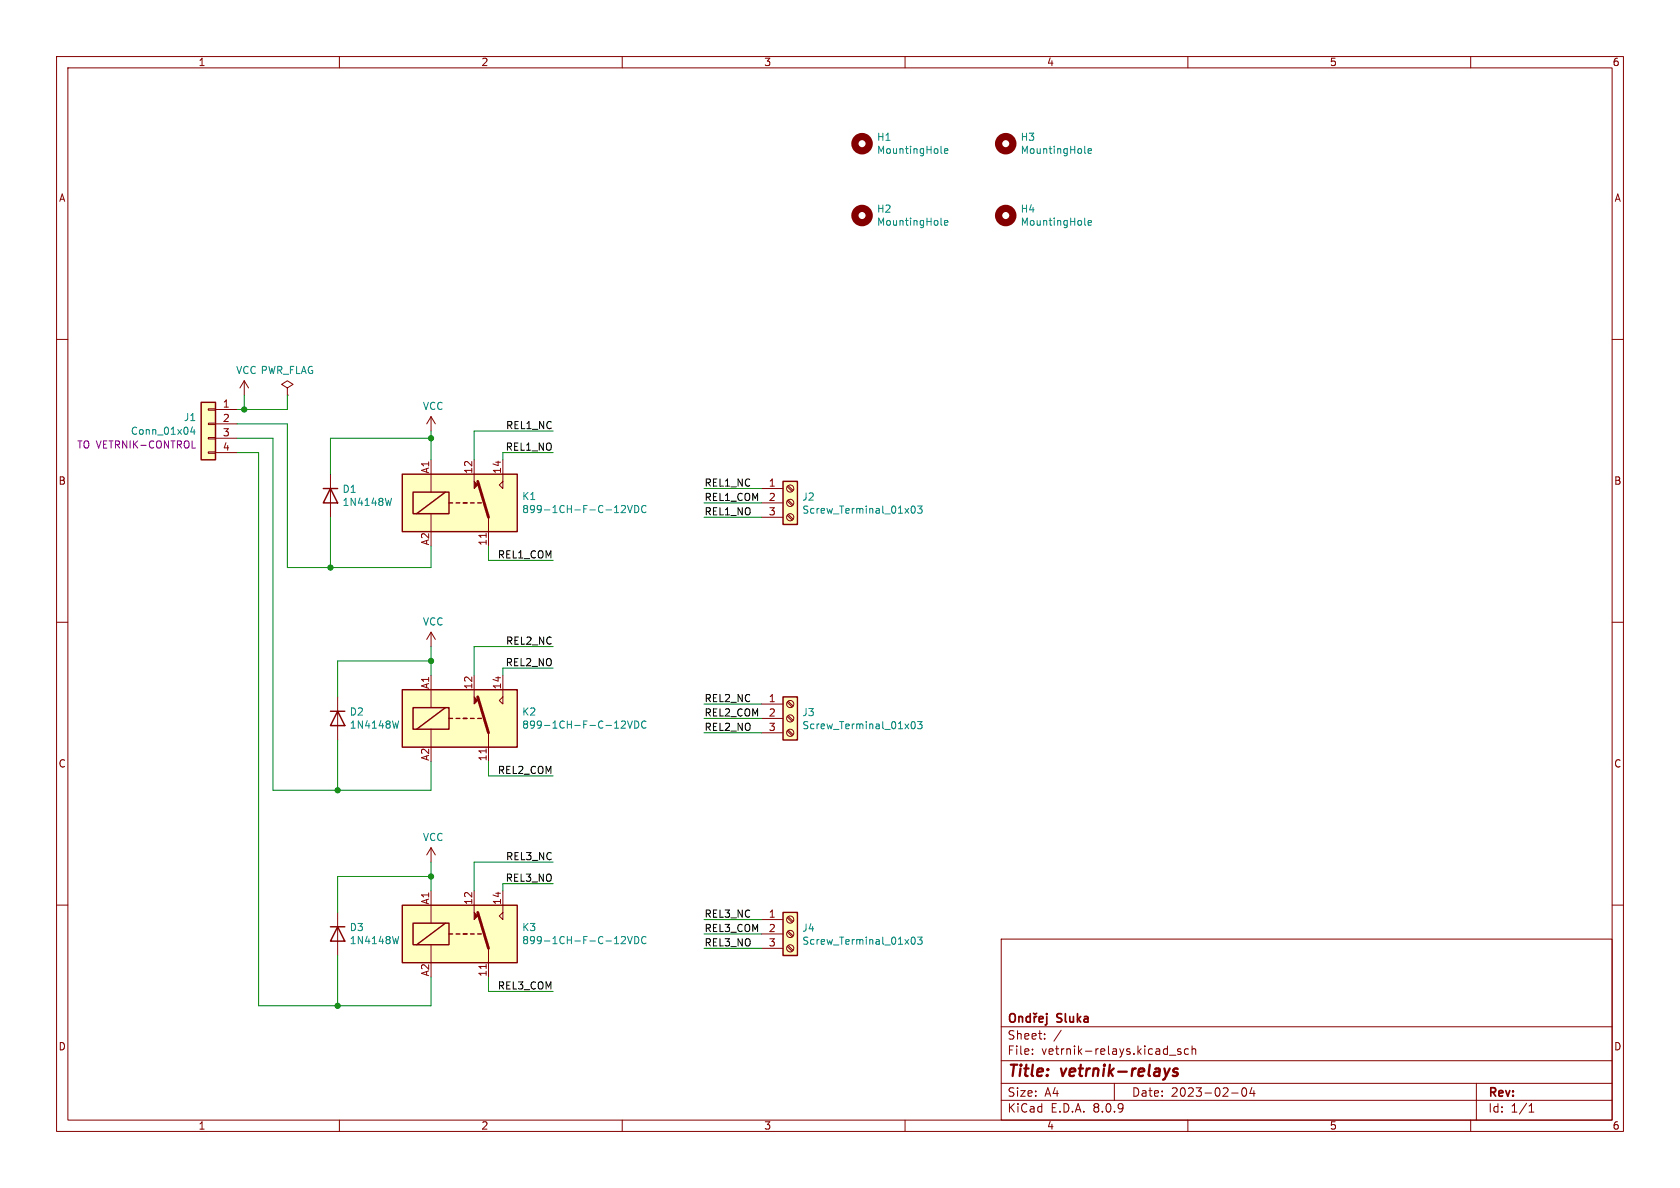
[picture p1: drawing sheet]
<svg xmlns="http://www.w3.org/2000/svg" width="297mm" height="210mm" viewBox="0 0 297 210" stroke-linecap="round" stroke-linejoin="round" font-family="sans-serif">
<g fill="none" stroke="#840000" stroke-width=".18">
<path d="M10 10h277v190h-277zM12 12h273v186h-273zM60 10v2M110 10v2M160 10v2M210 10v2M260 10v2M10 60h2M50.8 68.6l1-.7-1-.6-1 .6 1 .7v1.3M50.8 69.9h.1M285 60h2M10 110h2"/>
<path d="M285 110h2M10 160h2M177 166h108v32h-108zM285 160h2M60 198v2M110 198v2M160 198v2M177 194.5h108M177 191.5h108M177 187.5h108M177 181.5h108M182.5 186.3v.1"/>
<path d="M182.5 185.5v.1M184.7 183.6v.1M184.7 182.8v.1M187.6 182.1l-1.3 2M197 191.5v3M206.7 186.5h1.2M208.7 185.5l-.3-.1-.2 .2v.2l.5 .2v.3h-.5M210 198v2M210.1 185.5l-.4-.1-.3 .3v.4l.1 .2h.6M210.7 185.5l.3-.1 .3 .1 .1 .9M210.7 184.9v1.5M217.7 193.2h1.2"/>
<path d="M219.7 192.4l.2-.1a.81 .81 0 0 1 .6 .6 .81 .81 0 0 1-.3 .8l-.2 .1a.81 .81 0 0 1-.3-1.4zM221.3 192.2l-.3 1.1h.9M221.7 192.8v1M260 198v2M261 191.5v6.5M270.3 196.6h.9M270.3 195.5l.4-.4v1.5"/>
</g>
<path d="M208.2 189a.49 .49 0 0 0-.8 .3l.1 .1 .6 .2 .1 .3-.3 .3-.6-.1" fill="none" stroke="#840000" stroke-width=".4"/>
<path d="M178.7 179.3a.5 .5 0 0 1 .5-.1 .5 .5 0 0 1 .3 .5v.5a.5 .5 0 0 1-.5 .5 .5 .5 0 0 1-.5-.5v-.5zM180.1 179.7v1M180.1 179.8l.2-.1 .4 .1 .1 .9M182.1 179.8l-.4-.1-.3 .3v.4l.2 .2h.5M182.1 179.2v1.5M182.7 179.1l.3 .2 .3-.2M182.8 179.7v1M183.3 179.7l-.3 .1-.2 .2M185.1 179.2v.1M185.1 179.7v1.3l-.3 .2M183.7 180.2l.7-.2-.1-.2-.4-.1-.2 .2 .1 .7h.5" fill="none" stroke="#840000" stroke-width=".3"/>
<path d="M71.1 160h20.3v10.2h-20.3z" fill="#ffffc2"/>
<path d="M76.2 157.5v5.7M83.8 157.5v3.8M88.9 157.5v3.8M59.7 161.3v7.6M76.2 167v3.2M85.9 170.5v.7M86.4 167.6v5.1M88.9 161.3v1.3l-.6-.7z" fill="none" stroke="#840000" stroke-width=".18"/>
<path d="M58.4 163.8h2.6M59.7 163.8l1.3 2.6h-2.6zM71.1 160h20.3v10.2h-20.3zM73 163.2h6.4v3.8h-6.4zM78.7 163.2l-5 3.8M79.4 165.1h.6M80.6 165.1h.7M81.9 165.1h.6M83.2 165.1h.6M84.5 165.1h.6" fill="none" stroke="#840000" stroke-width=".25"/>
<path d="M84.5 161.3l1.9 6.3" fill="none" stroke="#840000" stroke-width=".51"/>
<path d="M83.8 161.3l.7 .6-.7 .7z" fill="#840000" stroke="#840000" stroke-width=".18"/>
<path d="M70.5 165.6l-.3 1.2M109.9 165.7l.4-.1 .3 .3-.8 .9h.8M110.9 165.6l.5 1.2 .4-1.2M112.2 165.6a.64 .64 0 0 1 .7 .6 .64 .64 0 0 1-.7 .6zM114.2 165.7a.6 .6 0 0 0-.8 .4 .6 .6 0 0 0 .6 .7l.2-.1" fill="none" stroke="#008484" stroke-width=".18"/>
<path d="M71.1 83.8h20.3v10.2h-20.3z" fill="#ffffc2"/>
<path d="M76.2 81.3v5.7M76.2 90.8v3.2M83.8 81.3v3.8M85.9 94.3v.7M86.4 91.4v5.1M88.9 85.1v1.3l-.6-.7zM88.9 81.3v3.8M76.2 149.9v2.5M76.2 149.9l-.8 1.2M76.2 149.9l.8 1.2" fill="none" stroke="#840000" stroke-width=".18"/>
<path d="M71.1 83.8h20.3v10.2h-20.3zM73 87h6.4v3.8h-6.4zM78.7 87l-5 3.8M79.4 88.9h.6M80.6 88.9h.7M81.9 88.9h.6M83.2 88.9h.6M84.5 88.9h.6" fill="none" stroke="#840000" stroke-width=".25"/>
<path d="M84.5 85.1l1.9 6.3" fill="none" stroke="#840000" stroke-width=".51"/>
<path d="M83.8 85.1l.7 .6-.7 .7z" fill="#840000" stroke="#840000" stroke-width=".18"/>
<path d="M109.9 89.5l.4-.1 .3 .3-.8 .9h.8M110.9 89.4l.5 1.2 .4-1.2M112.2 89.4a.64 .64 0 0 1 .7 .6 .64 .64 0 0 1-.7 .6zM114.2 89.5a.6 .6 0 0 0-.8 .4 .6 .6 0 0 0 .6 .7l.2-.1" fill="none" stroke="#008484" stroke-width=".18"/>
<path d="M71.1 121.9h20.3v10.2h-20.3z" fill="#ffffc2"/>
<path d="M76.2 119.4v5.7M83.8 119.4v3.8M88.9 119.4v3.8M76.2 128.9v3.2M85.9 132.4v.7M86.4 129.5v5.1M88.9 123.2v1.3l-.6-.7z" fill="none" stroke="#840000" stroke-width=".18"/>
<path d="M71.1 121.9h20.3v10.2h-20.3zM73 125.1h6.4v3.8h-6.4zM78.7 125.1l-5 3.8M79.4 127h.6M80.6 127h.7M81.9 127h.6M83.2 127h.6M84.5 127h.6" fill="none" stroke="#840000" stroke-width=".25"/>
<path d="M84.5 123.2l1.9 6.3" fill="none" stroke="#840000" stroke-width=".51"/>
<path d="M83.8 123.2l.7 .6-.7 .7z" fill="#840000" stroke="#840000" stroke-width=".18"/>
<path d="M109.9 127.6l.4-.1 .3 .3-.8 .9h.8M110.9 127.5l.5 1.2 .4-1.2M112.2 127.5a.64 .64 0 0 1 .7 .6 .64 .64 0 0 1-.7 .6zM114.2 127.6a.6 .6 0 0 0-.8 .4 .6 .6 0 0 0 .6 .7l.2-.1" fill="none" stroke="#008484" stroke-width=".18"/>
<path d="M138.4 161.3h2.6v7.6h-2.6z" fill="#ffffc2"/>
<path d="M138.4 161.3h2.6v7.6h-2.6z" fill="none" stroke="#840000" stroke-width=".25"/>
<g fill="none" stroke="#840000" stroke-width=".18">
<path d="M134.6 162.6h3.8M134.6 165.1h3.8M134.6 167.6h3.8M139.2 167.3l.8 .8M139.2 164.8l.8 .8M139.2 162.2l.8 .9M139.3 167.1l.9 .9M139.3 164.6l.9 .8M139.3 162.1l.9 .8"/>
<circle cx="139.7" cy="162.6" r=".63"/>
<circle cx="139.7" cy="167.6" r=".63"/>
<circle cx="139.7" cy="165.1" r=".63"/>
</g>
<path d="M161.3 165.7h.1a.68 .68 0 0 1 .4 .6 .68 .68 0 0 1-.4 .6 .84 .84 0 0 1-.1-1.2zM162.2 165.7h.8l-.4 .4 .3 .2v.5l-.1 .1-.6-.1" fill="none" stroke="#008484" stroke-width=".18"/>
<path d="M35.6 71.1h2.5v10.2h-2.5z" fill="#ffffc2"/>
<g fill="none" stroke="#840000" stroke-width=".18">
<path d="M36.8 79.9h1.3v.2h-1.3zM36.8 77.3h1.3v.3h-1.3zM36.8 74.8h1.3v.3h-1.3zM36.8 72.3h1.3v.2h-1.3zM38.1 72.4h3.8M38.1 74.9h3.8M38.1 77.5h3.8M43.2 67.3l-.8 1.3M43.2 67.3v2.6M43.2 67.3l.7 1.3M76.2 73.7l-.8 1.2M76.2 73.7v2.5"/>
<path d="M76.2 73.7l.8 1.2M38.1 80h3.8M58.4 83.8v7.6M76.2 111.8v2.5M76.2 111.8l-.8 1.2M76.2 111.8l.8 1.2M59.7 123.2v7.6"/>
</g>
<path d="M35.6 71.1h2.5v10.2h-2.5zM57.1 86.4h2.6M58.4 86.4l1.3 2.5h-2.6zM58.4 125.7h2.6M59.7 125.7l1.3 2.6h-2.6z" fill="none" stroke="#840000" stroke-width=".25"/>
<path d="M34 75.4l-.3 1h.8M34.3 75.9v.9M69.2 88.1l-.3 1.3M70.5 127.5l-.3 1.2" fill="none" stroke="#008484" stroke-width=".18"/>
<path d="M34 79.2h.6" fill="none" stroke="#840084" stroke-width=".18"/>
<path d="M138.4 85.1h2.6v7.6h-2.6z" fill="#ffffc2"/>
<path d="M138.4 85.1h2.6v7.6h-2.6z" fill="none" stroke="#840000" stroke-width=".25"/>
<g fill="none" stroke="#840000" stroke-width=".18">
<path d="M134.6 86.4h3.8M134.6 88.9h3.8M134.6 91.4h3.8M139.2 91.1l.8 .8M139.2 88.6l.8 .8M139.2 86l.8 .9M139.3 90.9l.9 .9M139.3 88.4l.9 .8M139.3 85.9l.9 .8"/>
<circle cx="139.7" cy="91.4" r=".63"/>
<circle cx="139.7" cy="88.9" r=".63"/>
<circle cx="139.7" cy="86.4" r=".63"/>
</g>
<path d="M166.4 39.6l.1 .2M166.4 26.9l.1 .2M167 39.4l.6-.1-.1-.3h-.4l-.1 .2v.6h.5M167 26.7l.6-.1-.1-.3h-.4l-.1 .2v.6h.5M191.8 39.6l.1 .2M191.8 26.9l.1 .2M192.4 39.4l.6-.1-.1-.3h-.4l-.1 .2v.6h.5M192.4 26.7l.6-.1-.1-.3h-.4l-.1 .2v.6h.5M161.3 89.5h.1a.68 .68 0 0 1 .4 .6 .68 .68 0 0 1-.4 .6 .84 .84 0 0 1-.1-1.2zM162.2 89.5h.8l-.4 .4 .3 .2v.5l-.1 .1-.6-.1" fill="none" stroke="#008484" stroke-width=".18"/>
<g fill="none" stroke="#840000" stroke-width="1.3">
<circle cx="152.4" cy="38.1" r="1.27"/>
<circle cx="152.4" cy="25.4" r="1.27"/>
<circle cx="177.8" cy="25.4" r="1.27"/>
<circle cx="177.8" cy="38.1" r="1.27"/>
</g>
<path d="M138.4 123.2h2.6v7.6h-2.6z" fill="#ffffc2"/>
<path d="M138.4 123.2h2.6v7.6h-2.6z" fill="none" stroke="#840000" stroke-width=".25"/>
<g fill="none" stroke="#840000" stroke-width=".18">
<path d="M134.6 124.5h3.8M134.6 127h3.8M134.6 129.5h3.8M139.2 129.2l.8 .8M139.2 126.7l.8 .8M139.2 124.1l.8 .9M139.3 129l.9 .9M139.3 126.5l.9 .8M139.3 124l.9 .8"/>
<circle cx="139.7" cy="124.5" r=".63"/>
<circle cx="139.7" cy="127" r=".63"/>
<circle cx="139.7" cy="129.5" r=".63"/>
</g>
<path d="M161.3 127.6h.1a.68 .68 0 0 1 .4 .6 .68 .68 0 0 1-.4 .6 .84 .84 0 0 1-.1-1.2zM162.2 127.6h.8l-.4 .4 .3 .2v.5l-.1 .1-.6-.1" fill="none" stroke="#008484" stroke-width=".18"/>
<g fill="none" stroke="#008400" stroke-width=".18">
<path d="M41.9 77.5h6.4v62.2h27.9v-5.1M41.9 74.9h8.9v25.4h25.4v-3.8M43.2 69.9v2.5M50.8 69.9v2.5h-8.9M76.2 76.2v5.1M76.2 77.5h-17.8v6.3M97.8 76.2h-14v5.1M41.9 80h3.8v97.8h30.5v-5.1M58.4 91.4v8.9M86.4 96.5v2.6h11.4M97.8 80h-8.9v1.3M124.5 86.4h10.1"/>
<path d="M124.5 88.9h10.1M124.5 91.4h10.1M76.2 116.8h-16.5v6.4M76.2 114.3v5.1M97.8 114.3h-14v5.1M97.8 118.1h-8.9v1.3M59.7 130.8v8.9M86.4 134.6v2.6h11.4M124.5 129.5h10.1M124.5 124.5h10.1M124.5 127h10.1M76.2 154.9h-16.5v6.4"/>
<path d="M76.2 152.4v5.1M97.8 152.4h-14v5.1M97.8 156.2h-8.9v1.3M59.7 168.9v8.9M86.4 172.7v2.6h11.4M124.5 162.6h10.1M124.5 167.6h10.1M124.5 165.1h10.1"/>
</g>
<g fill="#008400" stroke="#008400" stroke-width=".18">
<circle cx="59.7" cy="139.7" r=".46"/>
<circle cx="76.2" cy="154.9" r=".46"/>
<circle cx="59.7" cy="177.8" r=".46"/>
<circle cx="76.2" cy="116.8" r=".46"/>
<circle cx="76.2" cy="77.5" r=".46"/>
<circle cx="58.4" cy="100.3" r=".46"/>
<circle cx="43.2" cy="72.4" r=".46"/>
</g>
<g font-size="2.8" fill="#840000">
<text x="178" y="190.9">Title:</text>
<text x="187.7" y="190.9">vetrnik-relays</text>
</g>
<g font-size="2.1" fill="#840000">
<text x="178" y="184">Sheet:</text>
<text x="187" y="181.2">Sluka</text>
<text x="178" y="186.7">File:</text>
<text x="184.1" y="186.7">vetrnik-relays.kicad_sch</text>
<text x="178" y="196.9">KiCad</text>
<text x="178" y="194.1">Size:</text>
<text x="184.7" y="194.1">A4</text>
<text x="185.7" y="196.9">E.D.A.</text>
<text x="193.3" y="196.9">8.0.9</text>
<text x="200" y="194.1">Date:</text>
<text x="207" y="194.1">2023-02-04</text>
<text x="263" y="194.3">Rev:</text>
<text x="263" y="196.9">Id:</text>
<text x="267.1" y="196.9">1/1</text>
</g>
<g font-size="1.8" fill="#840000">
<text x="35" y="11.9">1</text>
<text x="85" y="11.9">2</text>
<text x="135" y="11.9">3</text>
<text x="185" y="11.9">4</text>
<text x="235" y="11.9">5</text>
<text x="285" y="11.9">6</text>
<text x="10.3" y="35.9">A</text>
<text x="285.3" y="35.9">A</text>
<text x="39.3" y="72.1">1</text>
<text x="39.3" y="74.7">2</text>
<text x="39.3" y="77.2">3</text>
<text x="39.3" y="79.8">4</text>
<text x="75.9" y="83.8" transform="rotate(-90 75.9 83.8)">A1</text>
<text x="83.6" y="83.9" transform="rotate(-90 83.6 83.9)">12</text>
<text x="88.6" y="83.9" transform="rotate(-90 88.6 83.9)">14</text>
<text x="10.3" y="85.9">B</text>
<text x="135.8" y="86.1">1</text>
<text x="135.8" y="88.6">2</text>
<text x="285.3" y="85.9">B</text>
<text x="135.8" y="91.2">3</text>
<text x="75.9" y="96.5" transform="rotate(-90 75.9 96.5)">A2</text>
<text x="86.1" y="96.6" transform="rotate(-90 86.1 96.6)">11</text>
<text x="75.9" y="121.9" transform="rotate(-90 75.9 121.9)">A1</text>
<text x="83.6" y="122" transform="rotate(-90 83.6 122)">12</text>
<text x="88.6" y="122" transform="rotate(-90 88.6 122)">14</text>
<text x="135.8" y="124.2">1</text>
<text x="135.8" y="126.7">2</text>
<text x="135.8" y="129.3">3</text>
<text x="10.3" y="135.9">C</text>
<text x="75.9" y="134.6" transform="rotate(-90 75.9 134.6)">A2</text>
<text x="86.1" y="134.7" transform="rotate(-90 86.1 134.7)">11</text>
<text x="285.3" y="135.9">C</text>
<text x="75.9" y="160" transform="rotate(-90 75.9 160)">A1</text>
<text x="83.6" y="160.1" transform="rotate(-90 83.6 160.1)">12</text>
<text x="88.6" y="160.1" transform="rotate(-90 88.6 160.1)">14</text>
<text x="135.8" y="162.3">1</text>
<text x="135.8" y="164.8">2</text>
<text x="135.8" y="167.4">3</text>
<text x="75.9" y="172.7" transform="rotate(-90 75.9 172.7)">A2</text>
<text x="86.1" y="172.8" transform="rotate(-90 86.1 172.8)">11</text>
<text x="10.3" y="185.9">D</text>
<text x="285.3" y="185.9">D</text>
<text x="35" y="199.9">1</text>
<text x="85" y="199.9">2</text>
<text x="135" y="199.9">3</text>
<text x="185" y="199.9">4</text>
<text x="235" y="199.9">5</text>
<text x="285" y="199.9">6</text>
</g>
<g font-size="1.8" fill="#008484">
<text x="154.9" y="25.1">H1</text>
<text x="154.9" y="27.4">MountingHole</text>
<text x="180.3" y="25.1">H3</text>
<text x="180.3" y="27.4">MountingHole</text>
<text x="154.9" y="37.8">H2</text>
<text x="154.9" y="40.1">MountingHole</text>
<text x="180.3" y="37.8">H4</text>
<text x="180.3" y="40.1">MountingHole</text>
<text x="41.6" y="66.3">VCC PWR_FLAG</text>
<text x="23" y="77.1">Conn_01x04</text>
<text x="32.4" y="74.6">J1</text>
<text x="74.7" y="72.7">VCC</text>
<text x="60.5" y="87.3">D1</text>
<text x="60.5" y="89.6">1N4148W</text>
<text x="92.2" y="88.6">K1</text>
<text x="141.7" y="88.7">J2</text>
<text x="92.2" y="90.9">899-1CH-F-C-12VDC</text>
<text x="141.7" y="91">Screw_Terminal_01x03</text>
<text x="74.7" y="110.8">VCC</text>
<text x="61.7" y="126.7">D2</text>
<text x="61.7" y="129">1N4148W</text>
<text x="92.2" y="126.7">K2</text>
<text x="92.2" y="129">899-1CH-F-C-12VDC</text>
<text x="141.7" y="126.8">J3</text>
<text x="141.7" y="129.1">Screw_Terminal_01x03</text>
<text x="74.7" y="148.9">VCC</text>
<text x="61.7" y="164.8">D3</text>
<text x="61.7" y="167.1">1N4148W</text>
<text x="92.2" y="164.8">K3</text>
<text x="92.2" y="167.1">899-1CH-F-C-12VDC</text>
<text x="141.7" y="164.9">J4</text>
<text x="141.7" y="167.2">Screw_Terminal_01x03</text>
</g>
<g font-size="1.8">
<text x="89.4" y="75.9">REL1_NC</text>
<text x="89.3" y="79.7">REL1_NO</text>
<text x="124.5" y="86.1">REL1_NC</text>
<text x="124.5" y="88.6">REL1_COM</text>
<text x="124.5" y="91.2">REL1_NO</text>
<text x="87.9" y="98.8">REL1_COM</text>
<text x="89.3" y="117.8">REL2_NO</text>
<text x="89.4" y="114">REL2_NC</text>
<text x="124.5" y="124.2">REL2_NC</text>
<text x="124.5" y="126.7">REL2_COM</text>
<text x="124.5" y="129.3">REL2_NO</text>
<text x="87.9" y="136.9">REL2_COM</text>
<text x="89.3" y="155.9">REL3_NO</text>
<text x="89.4" y="152.1">REL3_NC</text>
<text x="124.5" y="162.3">REL3_NC</text>
<text x="124.5" y="167.4">REL3_NO</text>
<text x="124.5" y="164.8">REL3_COM</text>
<text x="87.9" y="175">REL3_COM</text>
</g>
<text font-size="1.8" fill="#840084" x="13.5" y="79.5">TO VETRNIK-CONTROL</text>
</svg>
